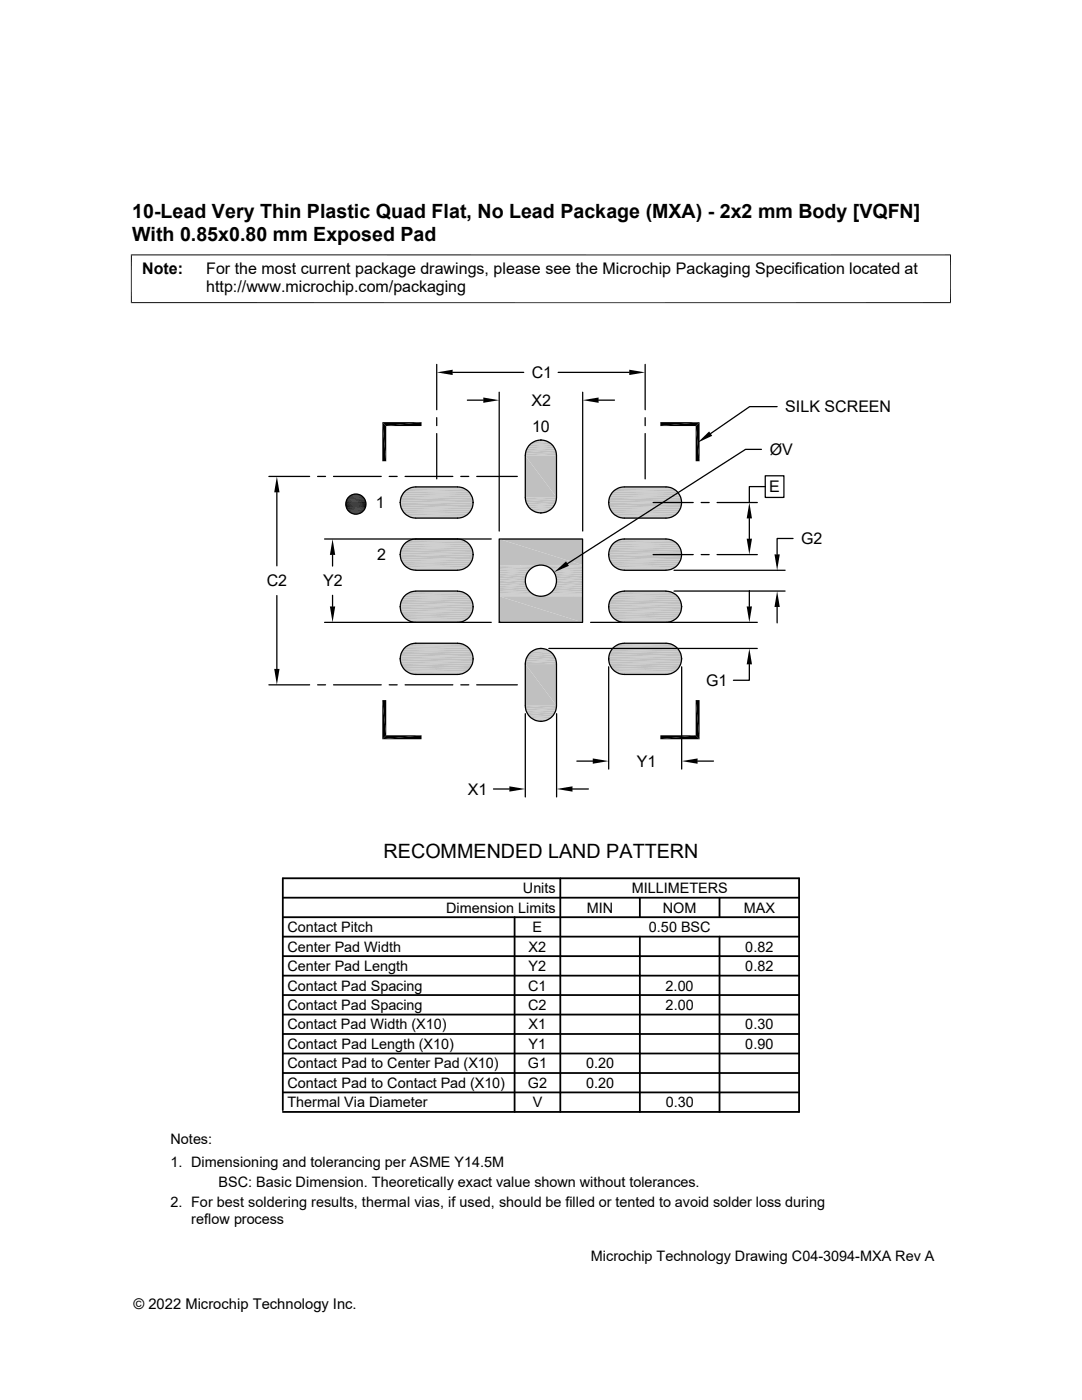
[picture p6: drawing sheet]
<svg xmlns="http://www.w3.org/2000/svg" width="216mm" height="279mm" viewBox="0 0 216 279" stroke-linecap="round" stroke-linejoin="round" font-family="sans-serif">
<g fill="#c0c0c0">
<path d="M107.4 87.8h1z"/>
<path d="M107 88l.4-.2 1.5 .2z"/>
<path d="M107.4 87.8l1.5 .2z"/>
</g>
<path d="M106.5 88.1h2.8" fill="none" stroke="#c0c0c0" stroke-width=".2"/>
<path d="M106.1 88.3h3.7" fill="none" stroke="#c0c0c0" stroke-width=".25"/>
<path d="M105.7 88.6h4.4" fill="none" stroke="#c0c0c0" stroke-width=".32"/>
<path d="M105.4 88.9h5" fill="none" stroke="#c0c0c0" stroke-width=".36"/>
<path d="M105.2 89.3h5.5" fill="none" stroke="#c0c0c0" stroke-width=".42"/>
<path d="M105 89.7h5.9" fill="none" stroke="#c0c0c0" stroke-width=".44"/>
<g fill="#c0c0c0">
<path d="M105 90l6 .4h-6.2z"/>
<path d="M105 90h5.9l.1 .4z"/>
<path d="M104.8 90.4l6.2 .5h-6.2z"/>
<path d="M104.8 90.4h6.2v.5z"/>
</g>
<path d="M81.6 97.4h11.1M82 97.3h10.2M82.5 97.2h9.3M123.1 97.4h11.2M123.6 97.3h10.3M124.1 97.2h9.3" fill="none" stroke="#c0c0c0" stroke-width=".2"/>
<path d="M81.1 97.6h12M122.7 97.6h12" fill="none" stroke="#c0c0c0" stroke-width=".25"/>
<path d="M80.8 97.9h12.7M122.4 97.9h12.7" fill="none" stroke="#c0c0c0" stroke-width=".32"/>
<path d="M80.5 98.3h13.3M122 98.3h13.4" fill="none" stroke="#c0c0c0" stroke-width=".36"/>
<path d="M80.2 98.7h13.9M121.8 98.7h13.9" fill="none" stroke="#c0c0c0" stroke-width=".42"/>
<g fill="#c0c0c0">
<path d="M104.8 90.9l6.2 8.4h-6.2z"/>
<path d="M104.8 90.9h6.2v8.4z"/>
</g>
<path d="M80 99.1h14.3M121.6 99.1h14.2" fill="none" stroke="#c0c0c0" stroke-width=".44"/>
<g fill="#c0c0c0">
<path d="M104.8 99.3l6.2 .4h-6.2z"/>
<path d="M104.8 99.3h6.2v.4z"/>
<path d="M121.6 99.3l14.4 .5h-14.5z"/>
<path d="M121.6 99.3h14.2l.2 .5z"/>
<path d="M80 99.3l14.4 .5h-14.5z"/>
<path d="M80 99.3h14.3l.1 .5z"/>
<path d="M104.8 99.7l6.1 .5h-5.9z"/>
<path d="M104.8 99.7h6.2l-.1 .5z"/>
<path d="M121.5 99.8l14.5 .5h-14.5z"/>
<path d="M121.5 99.8h14.5v.5z"/>
<path d="M79.9 99.8l14.5 .5h-14.6z"/>
<path d="M79.9 99.8h14.5v.5z"/>
<path d="M105 100.2l5.7 .5h-5.5z"/>
<path d="M105 100.2h5.9l-.2 .5z"/>
<path d="M121.5 100.3l14.5 .5h-14.5z"/>
<path d="M121.5 100.3h14.5v.5z"/>
<path d="M79.8 100.3l14.6 .5h-14.5z"/>
<path d="M79.8 100.3h14.6v.5z"/>
</g>
<path d="M105.2 100.9h5.5" fill="none" stroke="#c0c0c0" stroke-width=".42"/>
<g fill="#c0c0c0">
<path d="M121.5 100.8l14.3 .5h-14.2z"/>
<path d="M121.5 100.8h14.5l-.2 .5z"/>
<path d="M79.9 100.8l14.4 .5h-14.3z"/>
<path d="M79.9 100.8h14.5l-.1 .5z"/>
</g>
<path d="M105.4 101.3h5" fill="none" stroke="#c0c0c0" stroke-width=".36"/>
<path d="M80 101.5h14.3M121.6 101.5h14.2" fill="none" stroke="#c0c0c0" stroke-width=".44"/>
<path d="M105.7 101.6h4.4" fill="none" stroke="#c0c0c0" stroke-width=".32"/>
<path d="M106.1 101.9h3.7" fill="none" stroke="#c0c0c0" stroke-width=".25"/>
<path d="M80.2 101.9h13.9M121.8 101.9h13.9" fill="none" stroke="#c0c0c0" stroke-width=".42"/>
<path d="M106.5 102.1h2.8" fill="none" stroke="#c0c0c0" stroke-width=".2"/>
<g fill="#c0c0c0">
<path d="M107.4 102.3h1z"/>
<path d="M107 102.2l1.4 .1z"/>
<path d="M107 102.2h1.9l-.5 .1z"/>
</g>
<path d="M80.5 102.3h13.3M122 102.3h13.4" fill="none" stroke="#c0c0c0" stroke-width=".36"/>
<path d="M80.8 108.3h12.7M80.8 102.6h12.7M122.4 102.6h12.7M122.4 108.3h12.7" fill="none" stroke="#c0c0c0" stroke-width=".32"/>
<path d="M81.1 108h12M81.1 102.9h12M122.7 108h12M122.7 102.9h12" fill="none" stroke="#c0c0c0" stroke-width=".25"/>
<path d="M81.6 103.2h11.1M81.6 107.8h11.1M82 103.3h10.2M82 107.7h10.2M82.5 107.6h9.3M82.5 103.4h9.3M123.1 103.2h11.2M123.1 107.8h11.2M123.6 103.3h10.3M123.6 107.7h10.3M124.1 103.4h9.3M124.1 107.6h9.3" fill="none" stroke="#c0c0c0" stroke-width=".2"/>
<path d="M80.5 108.7h13.3M122 108.7h13.4" fill="none" stroke="#c0c0c0" stroke-width=".38"/>
<path d="M80.2 109.1h13.9M121.8 109.1h13.9" fill="none" stroke="#c0c0c0" stroke-width=".4"/>
<g fill="#c0c0c0">
<path d="M121.8 109.3l14 .4h-14.2z"/>
<path d="M121.8 109.3h13.9l.1 .4z"/>
<path d="M80.2 109.3l14.1 .4h-14.3z"/>
<path d="M80.2 109.3h13.9l.2 .4z"/>
<path d="M121.6 109.7l14.4 .5h-14.5z"/>
<path d="M121.6 109.7h14.2l.2 .5z"/>
<path d="M80 109.7l14.4 .5h-14.5z"/>
<path d="M80 109.7h14.3l.1 .5z"/>
<path d="M121.5 110.2l14.5 .5h-14.5z"/>
<path d="M121.5 110.2h14.5v.5z"/>
<path d="M79.9 110.2l14.5 .5h-14.6z"/>
<path d="M79.9 110.2h14.5v.5z"/>
<path d="M121.5 110.7l14.5 .5h-14.5z"/>
<path d="M121.5 110.7h14.5v.5z"/>
<path d="M79.8 110.7l14.6 .5h-14.5z"/>
<path d="M79.8 110.7h14.6v.5z"/>
<path d="M121.5 111.2l14.3 .5h-14.2z"/>
<path d="M121.5 111.2h14.5l-.2 .5z"/>
<path d="M79.9 111.2l14.4 .5h-14.3z"/>
<path d="M79.9 111.2h14.5l-.1 .5z"/>
</g>
<path d="M80 111.9h14.3M121.6 111.9h14.2" fill="none" stroke="#c0c0c0" stroke-width=".44"/>
<path d="M80.2 112.3h13.9M121.8 112.3h13.9" fill="none" stroke="#c0c0c0" stroke-width=".42"/>
<g fill="#c0c0c0">
<path d="M99.6 107.6l16.6 5.2h-16.6z"/>
<path d="M99.6 107.6h16.6v5.2z"/>
</g>
<path d="M81.6 113.6h11.1M82 113.7h10.2M82.5 113.8h9.3M99.6 112.8h16.6M99.6 112.9h7.8M99.6 113h7.4M108.4 112.9h7.8M108.9 113h7.3M123.1 113.6h11.2M123.6 113.7h10.3M124.1 113.8h9.3" fill="none" stroke="#c0c0c0" stroke-width=".2"/>
<path d="M80.5 112.7h13.3M122 112.7h13.4" fill="none" stroke="#c0c0c0" stroke-width=".38"/>
<path d="M80.8 113.1h12.7M99.6 113.5h6.5M109.8 113.5h6.4M122.4 113.1h12.7" fill="none" stroke="#c0c0c0" stroke-width=".32"/>
<path d="M81.1 113.3h12M99.6 113.2h6.9M109.3 113.2h6.9M122.7 113.3h12" fill="none" stroke="#c0c0c0" stroke-width=".25"/>
<path d="M99.6 113.9h6.1M110.1 113.9h6.1" fill="none" stroke="#c0c0c0" stroke-width=".36"/>
<path d="M99.6 114.3h5.8M110.4 114.3h5.8" fill="none" stroke="#c0c0c0" stroke-width=".42"/>
<path d="M99.6 114.7h5.6M110.7 114.7h5.5" fill="none" stroke="#c0c0c0" stroke-width=".44"/>
<g fill="#c0c0c0">
<path d="M110.9 114.9l5.3 .5h-5.2z"/>
<path d="M110.9 114.9h5.3v.5z"/>
<path d="M99.6 114.9l5.2 .5h-5.2z"/>
<path d="M99.6 114.9h5.4l-.2 .5z"/>
<path d="M111 115.4l5.2 .5h-5.2z"/>
<path d="M111 115.4h5.2v.5z"/>
<path d="M99.6 115.4l5.2 .5h-5.2z"/>
<path d="M99.6 115.4h5.2v.5z"/>
<path d="M111 115.9l5.2 .5h-5.2z"/>
<path d="M111 115.9h5.2v.5z"/>
<path d="M99.6 115.9l5.2 .5h-5.2z"/>
<path d="M99.6 115.9h5.2v.5z"/>
<path d="M111 116.4l5.2 .5h-5.3z"/>
<path d="M111 116.4h5.2v.5z"/>
<path d="M99.6 116.4l5.4 .5h-5.4z"/>
<path d="M99.6 116.4h5.2l.2 .5z"/>
</g>
<path d="M80 119.9h14.3M99.6 117.1h5.6M110.7 117.1h5.5M121.6 119.9h14.2" fill="none" stroke="#c0c0c0" stroke-width=".44"/>
<path d="M80.2 119.5h13.9M99.6 117.5h5.8M110.4 117.5h5.8M121.8 119.5h13.9" fill="none" stroke="#c0c0c0" stroke-width=".42"/>
<path d="M81.6 118.2h11.1M82 118.1h10.2M82.5 118h9.3M99.6 118.8h7.4M99.6 118.9h7.8M99.6 119h16.6M108.4 118.9h7.8M108.9 118.8h7.3M123.1 118.2h11.2M123.6 118.1h10.3M124.1 118h9.3" fill="none" stroke="#c0c0c0" stroke-width=".2"/>
<path d="M99.6 117.9h6.1M110.1 117.9h6.1" fill="none" stroke="#c0c0c0" stroke-width=".36"/>
<path d="M80.8 118.7h12.7M99.6 118.2h6.5M109.8 118.2h6.4M122.4 118.7h12.7" fill="none" stroke="#c0c0c0" stroke-width=".32"/>
<path d="M81.1 118.4h12M99.6 118.5h6.9M109.3 118.5h6.9M122.7 118.4h12" fill="none" stroke="#c0c0c0" stroke-width=".25"/>
<path d="M80.5 119.1h13.3M122 119.1h13.4" fill="none" stroke="#c0c0c0" stroke-width=".38"/>
<g fill="#c0c0c0">
<path d="M121.6 120.1l14.4 .5h-14.5z"/>
<path d="M121.6 120.1h14.2l.2 .5z"/>
<path d="M80 120.1l14.4 .5h-14.5z"/>
<path d="M80 120.1h14.3l.1 .5z"/>
<path d="M121.5 120.6l14.5 .5h-14.5z"/>
<path d="M121.5 120.6h14.5v.5z"/>
<path d="M79.9 120.6l14.5 .5h-14.6z"/>
<path d="M79.9 120.6h14.5v.5z"/>
<path d="M121.5 121.1l14.5 .5h-14.5z"/>
<path d="M121.5 121.1h14.5v.5z"/>
<path d="M79.8 121.1l14.6 .5h-14.5z"/>
<path d="M79.8 121.1h14.6v.5z"/>
<path d="M121.5 121.6l14.3 .4h-14.2z"/>
<path d="M121.5 121.6h14.5l-.2 .4z"/>
<path d="M79.9 121.6l14.4 .4h-14.3z"/>
<path d="M79.9 121.6h14.5l-.1 .4z"/>
<path d="M121.6 122l14.1 .5h-13.9z"/>
<path d="M121.6 122h14.2l-.1 .5z"/>
<path d="M80 122l14.1 .5h-13.9z"/>
<path d="M80 122h14.3l-.2 .5z"/>
</g>
<path d="M80.2 122.7h13.9M121.8 122.7h13.9" fill="none" stroke="#c0c0c0" stroke-width=".4"/>
<path d="M80.5 123.1h13.3M122 123.1h13.4" fill="none" stroke="#c0c0c0" stroke-width=".38"/>
<path d="M80.8 123.5h12.7M122.4 123.5h12.7" fill="none" stroke="#c0c0c0" stroke-width=".32"/>
<path d="M81.1 123.7h12M122.7 123.7h12" fill="none" stroke="#c0c0c0" stroke-width=".25"/>
<path d="M81.6 124h11.1M82 124.1h10.2M123.1 124h11.2M123.6 124.1h10.3M124.1 124.2h9.3" fill="none" stroke="#c0c0c0" stroke-width=".2"/>
<g fill="#c0c0c0">
<path d="M99.6 119l16.6 5.2h-16.6z"/>
<path d="M99.6 119h16.6v5.2z"/>
</g>
<path d="M81.6 128.6h11.1M82 128.5h10.2M82.5 128.4h9.3M82.5 124.2h9.3M123.1 128.6h11.2M123.6 128.5h10.3M124.1 128.4h9.3" fill="none" stroke="#c0c0c0" stroke-width=".2"/>
<path d="M81.1 128.8h12M122.7 128.8h12" fill="none" stroke="#c0c0c0" stroke-width=".25"/>
<path d="M80.8 129.1h12.7M122.4 129.1h12.7" fill="none" stroke="#c0c0c0" stroke-width=".32"/>
<g fill="#c0c0c0">
<path d="M107.4 129.5h1z"/>
<path d="M107 129.6l.4-.1 1.5 .1z"/>
<path d="M107.4 129.5l1.5 .1z"/>
</g>
<path d="M80.5 129.5h13.3M105.4 130.5h5M122 129.5h13.4" fill="none" stroke="#c0c0c0" stroke-width=".36"/>
<path d="M106.5 129.7h2.8" fill="none" stroke="#c0c0c0" stroke-width=".2"/>
<path d="M106.1 129.9h3.7" fill="none" stroke="#c0c0c0" stroke-width=".25"/>
<path d="M80.2 129.9h13.9M121.8 129.9h13.9" fill="none" stroke="#c0c0c0" stroke-width=".42"/>
<path d="M105.7 130.2h4.4" fill="none" stroke="#c0c0c0" stroke-width=".32"/>
<path d="M80 130.3h14.3M121.6 130.3h14.2" fill="none" stroke="#c0c0c0" stroke-width=".44"/>
<g fill="#c0c0c0">
<path d="M121.6 130.5l14.4 .5h-14.5z"/>
<path d="M121.6 130.5h14.2l.2 .5z"/>
<path d="M80 130.5l14.4 .5h-14.5z"/>
<path d="M80 130.5h14.3l.1 .5z"/>
</g>
<path d="M105.2 130.9h5.5" fill="none" stroke="#c0c0c0" stroke-width=".42"/>
<g fill="#c0c0c0">
<path d="M121.5 131l14.5 .5h-14.5z"/>
<path d="M121.5 131h14.5v.5z"/>
<path d="M79.9 131l14.5 .5h-14.6z"/>
<path d="M79.9 131h14.5v.5z"/>
<path d="M105.2 131.1l5.7 .5h-5.9z"/>
<path d="M105.2 131.1h5.5l.2 .5z"/>
<path d="M121.5 131.5l14.5 .5h-14.5z"/>
<path d="M121.5 131.5h14.5v.5z"/>
<path d="M79.8 131.5l14.6 .5h-14.5z"/>
<path d="M79.8 131.5h14.6v.5z"/>
<path d="M105 131.6l6 .4h-6.2z"/>
<path d="M105 131.6h5.9l.1 .4z"/>
<path d="M121.5 132l14.3 .5h-14.2z"/>
<path d="M121.5 132h14.5l-.2 .5z"/>
<path d="M79.9 132l14.4 .5h-14.3z"/>
<path d="M79.9 132h14.5l-.1 .5z"/>
<path d="M104.8 132l6.2 .5h-6.2z"/>
<path d="M104.8 132h6.2v.5z"/>
</g>
<path d="M80 132.7h14.3M121.6 132.7h14.2" fill="none" stroke="#c0c0c0" stroke-width=".44"/>
<path d="M80.2 133.1h13.9M121.8 133.1h13.9" fill="none" stroke="#c0c0c0" stroke-width=".42"/>
<path d="M80.5 133.5h13.3M122 133.5h13.4" fill="none" stroke="#c0c0c0" stroke-width=".36"/>
<path d="M80.8 133.8h12.7M122.4 133.8h12.7" fill="none" stroke="#c0c0c0" stroke-width=".32"/>
<path d="M81.1 134.1h12M122.7 134.1h12" fill="none" stroke="#c0c0c0" stroke-width=".25"/>
<path d="M81.6 134.4h11.1M82 134.5h10.2M82.5 134.6h9.3M123.1 134.4h11.2M123.6 134.5h10.3M124.1 134.6h9.3" fill="none" stroke="#c0c0c0" stroke-width=".2"/>
<g fill="#c0c0c0">
<path d="M104.8 132.5l6.2 8.3h-6.2z"/>
<path d="M104.8 132.5h6.2v8.3z"/>
<path d="M104.8 140.8l6.2 .5h-6.2z"/>
<path d="M104.8 140.8h6.2v.5z"/>
<path d="M104.8 141.3l6.1 .5h-5.9z"/>
<path d="M104.8 141.3h6.2l-.1 .5z"/>
</g>
<path d="M105 142h5.9" fill="none" stroke="#c0c0c0" stroke-width=".44"/>
<path d="M105.2 142.5h5.5" fill="none" stroke="#c0c0c0" stroke-width=".42"/>
<path d="M105.4 142.9h5" fill="none" stroke="#c0c0c0" stroke-width=".36"/>
<path d="M105.7 143.2h4.4" fill="none" stroke="#c0c0c0" stroke-width=".32"/>
<path d="M106.1 143.5h3.7" fill="none" stroke="#c0c0c0" stroke-width=".25"/>
<path d="M106.5 143.7h2.8" fill="none" stroke="#c0c0c0" stroke-width=".2"/>
<g fill="#c0c0c0">
<path d="M107.4 143.9h1z"/>
<path d="M107 143.8l1.4 .1z"/>
<path d="M107 143.8h1.9l-.5 .1z"/>
</g>
<g fill="none" stroke="#000" stroke-width=".25">
<path d="M87.1 72.7v9.1M90.3 74.3h14.2M93.3 79.9h3.1M99.6 78.3v27.7M111.4 74.3h14.2M116.3 78.3v27.7M119.4 79.9h3.2M128.7 72.7v9.1M53.7 95.1h8.1M55.2 98.3v14.6M63.4 95.1h1.6M66.5 95.1h9.6"/>
<path d="M77.7 95.1h1.5M80.8 95.1h9.6M87.1 83.4v1.5M87.1 86.5v9.1M91.9 95.1h1.6M95.1 95.1h8.1M107.9 87.8a3.1 3.1 0 0 0-3.1 3.1v8.4a3.1 3.1 0 0 0 3.1 3.1M107.9 87.8h.1M107.9 87.8a3.1 3.1 0 0 1 3.1 3.1v8.4a3.1 3.1 0 0 1-3.1 3.1M122.4 98.1l.8-.6 1-.3h8.7a3.1 3.1 0 0 1 3.1 3.1 3.1 3.1 0 0 1-3.1 3.1h-8.3a3.1 3.1 0 0 1-2.9-1.9 3.1 3.1 0 0 1 .7-3.4zM128.7 83.4v1.5M128.7 86.5v9.1"/>
<path d="M151.9 89.7h-3.1l-35.6 22.8M152.7 95h3.7v4.3h-3.7zM152.7 97.1h-3.2v3.2M155.1 81.2h-5.5l-7.8 5.3M55.2 118.9v14.6M64.8 107.6h33.2M66.4 110.7v2.3M66.4 118.8v2.2M79.8 110.7h.1M79.8 100.3h.1M79.9 110.7a3.1 3.1 0 0 0 3.1 3.1M79.9 100.3a3.1 3.1 0 0 0 3.1 3.1h8.3a3.1 3.1 0 0 0 3.1-3.1"/>
<path d="M83 107.6a3.1 3.1 0 0 0-3.1 3.1M83 113.8h8.3M91.3 107.6a3.1 3.1 0 0 1 3.1 3.1M94.4 110.7a3.1 3.1 0 0 1-3.1 3.1M94.4 100.3a3.1 3.1 0 0 0-3.1-3.1h-8.3a3.1 3.1 0 0 0-3.1 3.1M94.4 110.7h.1M94.4 100.3h.1M99.6 107.6h16.6v16.6h-16.6zM107.9 102.4h.1M121.5 110.7a3.1 3.1 0 0 0 3.1 3.1M121.5 110.7h.1M121.5 100.3h.1"/>
<path d="M121.5 110.7a3.1 3.1 0 0 1 3.1-3.1h8.3a3.1 3.1 0 0 1 3.1 3.1 3.1 3.1 0 0 1-3.1 3.1M124.6 113.8h8.3M130.3 110.7h8M130.3 100.3h8M134.5 118h22.2M134.5 113.8h22.2M139.9 110.7h1.6M139.9 100.3h1.6M143.1 110.7h8M143.1 100.3h8M149.5 103.5v4M149.5 117.9v3.1"/>
<path d="M158.2 107.5h-3.1v3.1M53.7 136.7h8.1M63.4 136.7h1.6M64.8 124.2h33.2M66.5 136.7h9.6M77.7 136.7h1.5M79.8 131.5h.1M79.8 121.1h.1M79.9 131.5a3.1 3.1 0 0 1 3.1-3.1h8.3a3.1 3.1 0 0 1 3.1 3.1M79.9 121.1a3.1 3.1 0 0 1 3.1-3.1h8.3a3.1 3.1 0 0 1 3.1 3.1M79.9 131.5a3.1 3.1 0 0 0 3.1 3.1h8.3a3.1 3.1 0 0 0 3.1-3.1M79.9 121.1a3.1 3.1 0 0 0 3.1 3.1"/>
<path d="M80.8 136.7h9.6M91.9 136.7h1.6M94.4 121.1a3.1 3.1 0 0 1-3.1 3.1M94.4 131.5h.1M94.4 121.1h.1M95.1 136.7h8.1M99.6 124.2h.1M107.9 129.4a3.1 3.1 0 0 0-3.1 3.1v8.3a3.1 3.1 0 0 0 3.1 3.2M107.9 129.4h.1M107.9 129.4a3.1 3.1 0 0 1 3.1 3.1v8.3a3.1 3.1 0 0 1-3.1 3.2M109.5 129.4h41.6M117.9 124.2h33.2"/>
<path d="M121.5 121.1a3.1 3.1 0 0 0 3.1 3.1M121.5 131.5h.1M121.5 121.1h.1M121.5 133.1v20.4M121.5 121.1a3.1 3.1 0 0 1 3.1-3.1h8.3a3.1 3.1 0 0 1 3.1 3.1 3.1 3.1 0 0 1-3.1 3.1M122.4 129.3l.8-.6 1-.3h8.7a3.1 3.1 0 0 1 3.1 3.1 3.1 3.1 0 0 1-3.1 3.1h-8.3a3.1 3.1 0 0 1-2.9-1.9 3.1 3.1 0 0 1 .7-3.4zM136 131.5h.1M136 121.1h.1M136 133.1v20.4M149.5 132.6v3.2h-3.2M155.1 121.1v3.2M98.5 157.5h3.1"/>
<path d="M104.8 142.4v16.6M107.9 144h.1M111.1 142.4v16.6M114.2 157.5h3.2M115.1 151.9h3.2M139.2 151.9h3.2"/>
<circle cx="71" cy="100.6" r="2.01"/>
<circle cx="107.9" cy="115.9" r="3.1"/>
</g>
<g fill="none" stroke="#000" stroke-width=".36">
<path d="M56.4 179.2h103M111.8 175.3v46.6M127.7 179.2v3.8M143.6 179.2v3.8M56.4 183h103M56.4 190.8h103M56.4 186.9h103M56.4 194.7h103M56.4 198.6h103M102.7 183v38.9M127.7 186.9v35M143.6 186.9v35"/>
<path d="M56.4 202.5h103M56.4 206.4h103M56.4 218h103M56.4 210.2h103M56.4 214.1h103M56.4 221.6v-46.3h103v46.6h-103"/>
</g>
<g fill="#000">
<path d="M87.1 74.3l3.2-.5v1zM96.4 79.3l3.2 .6-3.2 .5zM116.3 79.9l3.1-.6v1.1zM125.6 73.8l3.1 .5-3.1 .5zM55.2 95.1l.6 3.2h-1.1zM70.2 98.7l1.8 .1zM70.2 98.7h1.7zM70.3 98.7h1.6zM70.3 98.7h1.3zM70.6 98.6l1 .1zM70.6 98.6h.9zM70.7 98.6h.8z"/>
<path d="M70.7 98.6h.5zM76.3 84.2l.8 7.9h-.8zM76.3 84.2l.8 .8v7.1zM77.1 85l7-.8v.8zM76.3 84.2h7.8l-7 .8zM131.8 84.2h7.8l-7.8 .8zM131.8 85l7.8-.8-.8 .8zM138.8 85l.8 7.1h-.8zM138.8 85l.8-.8v7.9zM139.2 88.3l2.3-2.2 .6 .9zM66.4 107.6l.5 3.1h-1.1zM70 102.4h1.9z"/>
<path d="M70.2 102.4l1.4 .1zM70.2 102.4h1.7zM70.3 102.5l1.2 .1zM70.3 102.5h1.3zM70.6 102.6h.6zM70.6 102.6h.9zM70.7 102.6h.5zM110.6 114.2l2.3-2.2 .6 .9zM149 107.5h1.1l-.6 3.2zM149.5 100.3l.6 3.2h-1.1zM154.5 110.6h1.1l-.5 3.2zM54.7 133.5h1.1l-.6 3.2z"/>
<path d="M65.8 121h1.1l-.5 3.2zM149 121h1.1l-.6 3.2zM149.5 129.4l.6 3.2h-1.1zM155.1 118l.5 3.1h-1.1zM76.3 139.7l.8 7-.8 .8zM76.3 139.7h.8v7zM76.3 147.5l7.8-.8v.8zM76.3 147.5l.8-.8h7zM101.6 156.9l3.2 .6-3.2 .5zM111.1 157.5l3.1-.6v1.1zM118.3 151.4l3.2 .5-3.2 .5zM131.8 146.7h7l-7 .8z"/>
<path d="M131.8 147.5l7-.8 .8 .8zM138.8 139.7l.8 7.8-.8-.8zM136 151.9l3.2-.5v1zM138.8 139.7h.8v7.8z"/>
</g>
<g fill="none" stroke="#000" stroke-width=".2">
<path d="M26.1 50.9h163.7M26.2 50.8v9.7M189.7 50.8v9.7M26.1 60.4h163.7M69.1 99.9h3.8M69.1 99.8h3.8M69.2 99.6h3.6M69.3 99.4h3.4M69.4 99.3h3.2M69.6 99.1h2.9M69.7 99h2.6M69.8 98.9h2.4"/>
<path d="M70 98.8h2M69 100.5h4M69 100.7h4M69 100.9h4M69 100.1h4M69 101.1h4M69.1 101.3h3.8M69.1 101.4h3.8M69.2 101.6h3.6M69.3 101.8h3.4M69.4 101.9h3.2M69.6 102.1h2.9"/>
<path d="M69.7 102.2h2.6M69.8 102.3h2.4M70 102.4h2"/>
</g>
<path d="M69 100.3h4" fill="none" stroke="#000" stroke-width=".21"/>
<g font-size="3.9">
<text x="26.4" y="43.5">10-Lead Very Thin Plastic Quad Flat, No Lead Package (MXA) - 2x2 mm Body [VQFN]</text>
<text x="26.4" y="48">With 0.85x0.80 mm Exposed Pad</text>
<text x="76.5" y="171.1">RECOMMENDED LAND PATTERN</text>
</g>
<g font-size="3.2">
<text x="28.4" y="54.6">Note:</text>
<text x="41.1" y="58.3">http://www.microchip.com/packaging</text>
<text x="41.1" y="54.6">For the most current package drawings, please see the Microchip Packaging Specification located at</text>
<text x="106.1" y="75.4">C1</text>
<text x="106.1" y="81">X2</text>
<text x="156.7" y="82.3">SILK SCREEN</text>
<text x="106.2" y="86.2">10</text>
<text x="153.6" y="90.8">ØV</text>
<text x="75" y="101.4">1</text>
<text x="153.5" y="98.3">E</text>
<text x="75.3" y="111.8">2</text>
<text x="159.9" y="108.6">G2</text>
<text x="53.2" y="117">C2</text>
<text x="64.5" y="117">Y2</text>
<text x="140.9" y="136.9">G1</text>
<text x="127.1" y="153">Y1</text>
<text x="93.4" y="158.6">X1</text>
</g>
<g font-size="2.9">
<text x="104.3" y="178.2">Units</text>
<text x="126" y="178.2">MILLIMETERS</text>
<text x="89" y="182.1">Dimension Limits</text>
<text x="117.1" y="182.1">MIN</text>
<text x="132.3" y="182.1">NOM</text>
<text x="148.4" y="182.1">MAX</text>
<text x="57.3" y="189.9">Center Pad Width</text>
<text x="57.3" y="186">Contact Pitch</text>
<text x="105.5" y="189.9">X2</text>
<text x="106.3" y="186">E</text>
<text x="129.5" y="186">0.50 BSC</text>
<text x="148.7" y="189.9">0.82</text>
<text x="57.3" y="193.8">Center Pad Length</text>
<text x="57.3" y="197.7">Contact Pad Spacing</text>
<text x="105.4" y="197.7">C1</text>
<text x="105.5" y="193.8">Y2</text>
<text x="132.8" y="197.7">2.00</text>
<text x="148.7" y="193.8">0.82</text>
<text x="57.3" y="201.6">Contact Pad Spacing</text>
<text x="105.4" y="201.6">C2</text>
<text x="132.8" y="201.6">2.00</text>
<text x="57.3" y="209.3">Contact Pad Length (X10)</text>
<text x="57.3" y="205.4">Contact Pad Width (X10)</text>
<text x="105.5" y="209.3">Y1</text>
<text x="105.5" y="205.4">X1</text>
<text x="148.7" y="209.3">0.90</text>
<text x="148.7" y="205.4">0.30</text>
<text x="57.3" y="213.2">Contact Pad to Center Pad (X10)</text>
<text x="105.3" y="213.2">G1</text>
<text x="116.9" y="213.2">0.20</text>
<text x="57.3" y="217.1">Contact Pad to Contact Pad (X10)</text>
<text x="57.3" y="221">Thermal Via Diameter</text>
<text x="105.3" y="217.1">G2</text>
<text x="106.3" y="221">V</text>
<text x="116.9" y="217.1">0.20</text>
<text x="132.8" y="221">0.30</text>
<text x="34" y="228.3">Notes:</text>
<text x="34" y="232.9">1. Dimensioning and tolerancing per ASME Y14.5M</text>
<text x="43.6" y="236.9">BSC: Basic Dimension. Theoretically exact value shown without tolerances.</text>
<text x="34" y="241">2. For best soldering results, thermal vias, if used, should be filled or tented to avoid solder loss during</text>
<text x="38.1" y="244.3">reflow process</text>
<text x="117.9" y="251.7">Microchip Technology Drawing C04-3094-MXA Rev A</text>
<text x="26.6" y="261.3">© 2022 Microchip Technology Inc.</text>
</g>
</svg>
